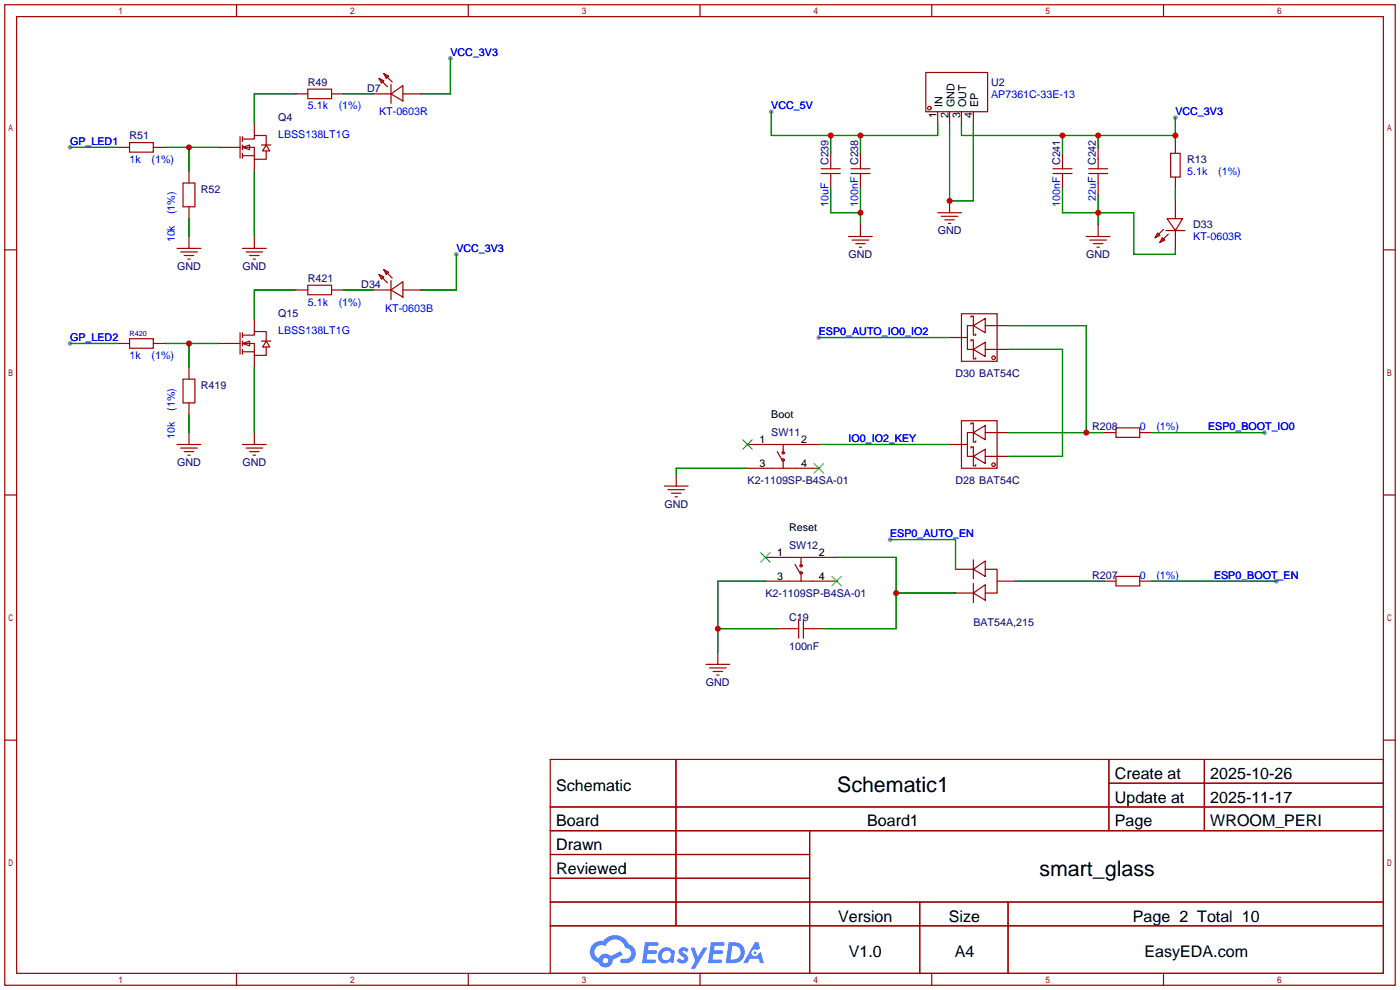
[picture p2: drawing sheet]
<svg xmlns="http://www.w3.org/2000/svg" width="299mm" height="212mm" viewBox="0 0 299 212" stroke-linecap="round" stroke-linejoin="round" font-family="sans-serif">
<g fill="#999">
<circle cx="15" cy="31.5" r=".51"/>
<circle cx="96.3" cy="12.4" r=".51"/>
<circle cx="15" cy="73.4" r=".51"/>
<circle cx="97.5" cy="54.4" r=".51"/>
<circle cx="175" cy="72.1" r=".51"/>
<circle cx="270.3" cy="92.5" r=".51"/>
<circle cx="190.2" cy="115.3" r=".51"/>
<circle cx="272.8" cy="124.2" r=".51"/>
<circle cx="164.8" cy="23.9" r=".51"/>
<circle cx="251.2" cy="25.1" r=".51"/>
</g>
<g fill="none" stroke="#a10000" stroke-width=".25">
<path d="M1 1h297.2v209.6h-297.2zM3.6 3.6h292.1v204.4h-292.1zM50.5 1v2.6M100.1 1v2.6M149.6 1v2.6M199.1 1v2.6M248.7 1v2.6M1 53.4h2.6M295.7 53.4h2.5M1 105.8h2.6M295.7 105.8h2.5M1 158.2h2.6"/>
<path d="M295.7 158.2h2.5M117.6 162.3h178.1v45.7h-178.1zM117.6 172.5h178.1M117.6 177.5h178.1M144.5 162.3v35.6M173 177.5v30.5M237 162.3v15.2M237 167.4h58.7M257.4 162.3v15.2M117.6 182.6h55.4M117.6 192.8h178.1M117.6 187.7h55.4"/>
<path d="M117.6 197.9h178.1M196.6 192.8v15.2M215.4 192.8v15.2M50.5 208v2.6M100.1 208v2.6M149.6 208v2.6M199.1 208v2.6M248.7 208v2.6"/>
</g>
<g fill="#5487ff">
<path d="M145.3 202.7a1.3 1.3 0 0 1 1.9 .3l-.4 .6a.54 .54 0 0 0-.9-.2l.1 .2a1.34 1.34 0 0 1 .9 1.8 1.47 1.47 0 0 1-2.3-.1l.5-.6 .8 .5a.31 .31 0 0 0 .4-.3 .31 .31 0 0 0-.3-.4 1.12 1.12 0 0 1-.7-1.8z"/>
<path d="M147.6 202.5h.9l.6 2 1.2-2h.9l-2.7 4.6h-.9l1-1.7z"/>
<path d="M137.8 201.4h1.7a1.31 1.31 0 0 1 1.2 .2 .4 .4 0 0 1-.3 .5l-1.8 .1-.1 .9h1.6a.4 .4 0 0 1 .4 .4 .4 .4 0 0 1-.5 .4h-1.6l-.2 1.2h1.4a.46 .46 0 0 1 .5 0 .46 .46 0 0 1 .1 .5l-.4 .2h-2.6z"/>
<path d="M151.9 201.4h1.7a1.32 1.32 0 0 1 1.2 .2 .39 .39 0 0 1-.3 .5l-1.8 .1-.1 .9h1.6a.4 .4 0 0 1 .4 .4 .4 .4 0 0 1-.4 .4h-1.7l-.2 1.2h1.4a.46 .46 0 0 1 .5 0 .46 .46 0 0 1 .1 .5l-.4 .2h-2.6z"/>
<path d="M161.3 201.4h.8l.3 1.3-.6 .4a.75 .75 0 0 0-1.1 .3 .75 .75 0 0 0 .5 1 .75 .75 0 0 0 .9-.7l.5-.2 .6 2.3h-.8l-.3-.9h-1.8l-.5 .9h-1z"/>
<path d="M155.7 201.4l-.6 4.4h1.5a2.27 2.27 0 0 0 2.6-2.2 2.27 2.27 0 0 0-2.7-2.2zM156.5 202.1a1.5 1.5 0 0 1 1.8 1.6 1.5 1.5 0 0 1-1.9 1.4h-.3z"/>
<path d="M141.2 203a1.6 1.6 0 0 0-.3 2.3 1.6 1.6 0 0 0 2.3 .2l.7 .3 .3-2.4-.1-.3-.5-.1a1.58 1.58 0 0 0-2.4 0zM141.8 203.5a.98 .98 0 0 1 1.6 .4 .98 .98 0 0 1-1.1 1.3 .94 .94 0 0 1-.9-.7 .94 .94 0 0 1 .4-1z"/>
<path d="M126.8 201.8a2.37 2.37 0 0 0 1.1 4 1.54 1.54 0 0 0 1.8 1 1.54 1.54 0 0 0 1.2-1.6l2.2-1.1-.5-.8-2 1a1.57 1.57 0 0 0-2.7 .5 1.5 1.5 0 0 1-.7-2.1 1.5 1.5 0 0 1 2.2-.5 2.23 2.23 0 0 1 2.3-1.4 2.23 2.23 0 0 1 2 1.8 1.16 1.16 0 0 1 1.2 1.1 1.16 1.16 0 0 1-1.1 1.2h-.7a.47 .47 0 0 0-.5 .4 .47 .47 0 0 0 .4 .5 2.17 2.17 0 0 0 2.5-.9 2.17 2.17 0 0 0-.3-2.7l-.8-.4a3.2 3.2 0 0 0-5.5-.7l-1.1 .1zM128.8 205.3a.6 .6 0 0 1 1.2 0 .6 .6 0 0 1-1.2 0z"/>
<circle cx="161.4" cy="203.6" r=".28"/>
</g>
<g fill="none" stroke="#a10000" stroke-width=".25">
<path d="M65.8 19.1h5.1v2h-5.1zM81 16.8l1 .5-.5 .5zM81 16.8l1.8 1.7M82 15.7l1.1 .6-.6 .5zM82 15.7l1.8 1.8M83.6 18v4.1M197.9 15.5h13.2v8.4h-13.2zM25.1 31.5h2.6M27.7 30.5h5.1v2h-5.1zM32.8 31.5h2.5M39.1 39.1h2.6v5.1h-2.6zM40.4 36.6v2.5"/>
<path d="M46.7 31.5h4.6M51.3 29.2v4.6M51.8 31.5l1.5-.5v1zM51.8 29.7h2.6v-.7h2.5v2M51.8 31.5h2.6v2.5h2.5v-1.7M51.8 33.3h2.6M51.8 29.2v1M51.8 31v1M51.8 32.8v1M54.4 26.4v2.6M54.4 34v2.6M55.9 31h2"/>
<path d="M56.9 31l.8 1.3h-1.6zM63.2 20.1h2.6M70.9 20.1h2.5M79.8 20.1h3.8M83.6 20.1l2.5-1.8v3.3zM86.1 20.1h3.8M175.5 37.1h4.1M175.5 36.1h4.1M177.5 32.8v3.3M177.5 37.1v3.3M181.9 37.1h4M181.9 36.1h4"/>
<path d="M183.9 32.8v3.3M183.9 37.1v3.3M200.4 23.9v2.5M202.9 23.9v2.5M205.5 23.9v2.5M208 23.9v2.5M225 37.1h4.1M225 36.1h4.1M227.1 32.8v3.3M227.1 37.1v3.3M232.7 37.1h4M232.7 36.1h4"/>
<path d="M234.7 31.5v4.6M234.7 37.1v4.6M250.2 32.8h2v5h-2zM251.2 30.2v2.6M251.2 37.8v2.6M37.8 53.1h5.1M38.6 53.8h3.6M39.4 54.6h2M40.1 55.4h.5M40.4 44.2v2.5M40.4 50.5v2.6M51.8 53.1h5.1"/>
<path d="M52.6 53.8h3.5M53.3 54.6h2.1M54.1 55.4h.5M54.4 50.5v2.6M81 58.7l1 .5-.5 .5zM81 58.7l1.8 1.8M82 57.7l1.1 .5-.6 .5zM82 57.7l1.8 1.7M83.6 59.9v4.1M181.4 50.5h5M182.1 51.3h3.6M182.9 52.1h2"/>
<path d="M183.6 52.8h.5M183.9 48v2.5M200.4 45.5h5.1M201.2 46.2h3.5M201.9 47h2.1M202.7 47.8h.5M202.9 42.9v2.6M232.2 50.5h5M232.9 51.3h3.6M233.7 52.1h2M234.4 52.8h.5M234.7 48v2.5"/>
<path d="M247.4 49.8l.5 .5-1 .5zM248.4 50.8l.5 .5-1 .5zM248.7 49l-1.8 1.8M249.2 49.3h4M249.4 46.7h3.3l-1.5 2.6zM249.7 50l-1.8 1.8M251.2 42.9v3.8M251.2 49.3v3.8M25.1 73.4h2.6M27.7 72.4h5.1v2h-5.1zM32.8 73.4h2.5M40.4 78.5v2.5"/>
<path d="M46.7 73.4h4.6M51.3 71.1v4.6M51.8 73.4l1.5-.5v1zM51.8 71.6h2.6v-.7h2.5v2M51.8 73.4h2.6v2.5h2.5v-1.7M51.8 71.1v1M51.8 72.9v1M51.8 74.7v1M51.8 75.2h2.6M54.4 68.3v2.6M54.4 75.9v2.6M55.9 72.9h2"/>
<path d="M56.9 72.9l.8 1.3h-1.6zM63.2 62h2.6M65.8 61h5.1v2h-5.1zM70.9 62h2.5M79.8 62h3.8M83.6 62l2.5-1.8v3.3zM86.1 62h3.8M202.9 72.1h3.9M205.5 67.1h7.6v10.1h-7.6zM206.8 72.1v2.6h1.2M207.5 67.8v-.2h.5v2M207.5 72.9v-.3h.5v2.1"/>
<path d="M208 69.6h-1.2v2.5M208 69.6l2.6-1.5v3zM208 69.6v2h.5v-.2M208 74.7l2.6-1.5v3zM208 74.7v2h.5v-.2M210.6 69.6h5M210.6 74.7h5M37.8 95h5.1M38.6 95.8h3.6M39.1 81h2.6v5.1h-2.6zM39.4 96.5h2M40.1 97.3h.5"/>
<path d="M40.4 86.1v2.5M40.4 92.5v2.5M51.8 95h5.1M52.6 95.8h3.5M53.3 96.5h2.1M54.1 97.3h.5M54.4 92.5v2.5M159.8 95h15.2M166.1 96.5l1 1.8M167.4 95v1.8M167.4 98.3v1.8M202.9 95h3.9"/>
<path d="M205.5 89.9h7.6v10.2h-7.6zM206.8 95v2.5h1.2M207.5 90.7v-.3h.5v2.1M207.5 95.8v-.3h.5v2M208 92.5h-1.2v2.5M208 92.5l2.6-1.6v3.1zM208 92.5v2h.5v-.3M208 97.5l2.6-1.5v3.1zM208 97.5v2.1h.5v-.3M210.6 92.5h5M210.6 97.5h5M236 92.5h2.5"/>
<path d="M238.5 91.4h5.1v2.1h-5.1zM243.6 92.5h2.5M142 103.9h5.1M142.7 104.6h3.6M143.5 105.4h2M144.3 106.2h.5M144.5 101.3v2.6M159.8 100.1h15.2M163.6 119.1h15.2M171.2 119.1v1.8M208 119.6v4.1M153.4 139.4v2.6"/>
<path d="M163.6 124.2h15.2M166.1 134.4h4.6M169.9 120.6l1 1.8M170.7 132.3v4.1M171.2 122.4v1.8M171.7 134.4h4.6M171.7 132.3v4.1M204.2 121.7h3.8M204.2 126.7h3.8M208 121.7l2.6-1.8v3.3zM208 126.7l2.6-1.7v3.3zM208 124.7v4.1"/>
<path d="M210.6 121.7h2.5v5h-2.5M213.1 124.2h3.8M236 124.2h2.5M238.5 123.2h5.1v2h-5.1zM243.6 124.2h2.5M150.9 142h5.1M151.6 142.7h3.6M152.4 143.5h2M153.2 144.3h.5"/>
<circle cx="198.6" cy="23.1" r=".38"/>
<circle cx="212.3" cy="76.5" r=".38"/>
<circle cx="167.4" cy="96.8" r=".25"/>
<circle cx="167.4" cy="98.3" r=".25"/>
<circle cx="212.3" cy="99.3" r=".38"/>
<circle cx="171.2" cy="122.4" r=".25"/>
<circle cx="171.2" cy="120.9" r=".25"/>
</g>
<g fill="none" stroke="#008700" stroke-width=".25">
<path d="M96.3 12.4v7.7h-6.4M15 31.5h10.1M35.3 31.5h11.4M40.4 31.5v5.1M54.4 36.6v13.9M63.2 20.1h-8.8v6.3M73.4 20.1h6.4M164.8 23.9v5.1h35.6v-2.6M177.5 29v3.8M183.9 29v3.8M202.9 26.4v16.5h5.1v-16.5M205.5 26.4v2.6h45.7"/>
<path d="M227.1 29v3.8M234.7 29v2.5M251.2 25.1v5.1M40.4 46.7v3.8M97.5 54.4v7.6h-7.6M177.5 40.4v5.1h6.4M183.9 40.4v7.6M227.1 40.4v5.1h15.2v8.9h8.9v-1.3M234.7 41.7v6.3M251.2 40.4v2.5M15 73.4h10.1M35.3 73.4h11.4"/>
<path d="M40.4 73.4v5.1M54.4 78.5v14M63.2 62h-8.8v6.3M73.4 62h6.4M175 72.1h27.9M215.6 69.6h16.6v22.9M215.6 74.7h11.5v22.8h-11.5M40.4 88.6v3.9M175 95h27.9M215.6 92.5h20.4M246.1 92.5h24.2M159.8 100.1h-15.3v1.2"/>
<path d="M178.8 119.1h12.7v15.3h-15.2M190.2 115.3h14v6.4M153.4 134.4h12.7M163.6 124.2h-10.2v15.2M191.5 126.7h12.7M216.9 124.2h19.1M246.1 124.2h26.7"/>
</g>
<path d="M158.7 94l2.1 2M160.8 94l-2.1 2M174 99.1l2 2M176 99.1l-2 2M162.6 118.1l2 2M164.6 118.1l-2 2M177.8 123.2l2 2M179.8 123.2l-2 2" fill="none" stroke="#3c3" stroke-width=".25"/>
<g fill="#c00">
<circle cx="40.4" cy="31.5" r=".63"/>
<circle cx="40.4" cy="73.4" r=".63"/>
<circle cx="232.2" cy="92.5" r=".63"/>
<circle cx="153.4" cy="134.4" r=".63"/>
<circle cx="191.5" cy="126.7" r=".63"/>
<circle cx="177.5" cy="29" r=".63"/>
<circle cx="183.9" cy="29" r=".63"/>
<circle cx="183.9" cy="45.5" r=".63"/>
<circle cx="227.1" cy="29" r=".63"/>
<circle cx="234.7" cy="29" r=".63"/>
<circle cx="251.2" cy="29" r=".63"/>
<circle cx="234.7" cy="45.5" r=".63"/>
<circle cx="202.9" cy="42.9" r=".63"/>
</g>
<g font-size="4.6">
<text x="178.9" y="169.3">Schematic1</text>
<text x="222.1" y="187.1">smart_glass</text>
</g>
<g font-size="3.4">
<text x="238.3" y="166.5">Create at</text>
<text x="258.7" y="166.5">2025-10-26</text>
<text x="118.9" y="169">Schematic</text>
<text x="238.3" y="171.6">Update at</text>
<text x="258.7" y="171.6">2025-11-17</text>
<text x="118.9" y="176.6">Board</text>
<text x="185.3" y="176.6">Board1</text>
<text x="238.3" y="176.6">Page</text>
<text x="258.7" y="176.6">WROOM_PERI</text>
<text x="118.9" y="181.7">Drawn</text>
<text x="118.9" y="186.8">Reviewed</text>
<text x="179.1" y="197">Version</text>
<text x="202.8" y="197">Size</text>
<text x="242.1" y="197">Page 2 Total 10</text>
<text x="181.4" y="204.6">V1.0</text>
<text x="204" y="204.6">A4</text>
<text x="244.6" y="204.6">EasyEDA.com</text>
</g>
<g font-size="2.3" fill="#00f">
<text x="96.3" y="12">VCC_3V3</text>
<text x="65.8" y="23.4">5.1k</text>
<text x="72.4" y="23.4">(1%)</text>
<text x="164.8" y="23.4">VCC_5V</text>
<text x="211.8" y="20.9">AP7361C-33E-13</text>
<text x="59.4" y="29.5">LBSS138LT1G</text>
<text x="81" y="24.7">KT-0603R</text>
<text x="251.2" y="24.7">VCC_3V3</text>
<text x="15" y="31">GP_LED1</text>
<text x="27.7" y="34.8">1k</text>
<text x="32.4" y="34.8">(1%)</text>
<text x="253.7" y="37.4">5.1k</text>
<text x="260.4" y="37.4">(1%)</text>
<text x="37.4" y="45.8" transform="rotate(-90 37.4 45.8)">(1%)</text>
<text x="177.1" y="44.2" transform="rotate(-90 177.1 44.2)">10uF</text>
<text x="183.4" y="44.2" transform="rotate(-90 183.4 44.2)">100nF</text>
<text x="226.6" y="44.2" transform="rotate(-90 226.6 44.2)">100nF</text>
<text x="234.2" y="42.9" transform="rotate(-90 234.2 42.9)">22uF</text>
<text x="37.4" y="51.8" transform="rotate(-90 37.4 51.8)">10k</text>
<text x="97.5" y="53.9">VCC_3V3</text>
<text x="255" y="51.3">KT-0603R</text>
<text x="65.8" y="65.3">5.1k</text>
<text x="72.4" y="65.3">(1%)</text>
<text x="59.4" y="71.4">LBSS138LT1G</text>
<text x="82.3" y="66.6">KT-0603B</text>
<text x="175" y="71.7">ESP0_AUTO_IO0_IO2</text>
<text x="15" y="72.9">GP_LED2</text>
<text x="27.7" y="76.7">1k</text>
<text x="32.4" y="76.7">(1%)</text>
<text x="37.4" y="87.8" transform="rotate(-90 37.4 87.8)">(1%)</text>
<text x="37.4" y="93.7" transform="rotate(-90 37.4 93.7)">10k</text>
<text x="181.4" y="94.5">IO0_IO2_KEY</text>
<text x="243.6" y="92">0</text>
<text x="247.1" y="92">(1%)</text>
<text x="258.2" y="92">ESP0_BOOT_IO0</text>
<text x="190.2" y="114.8">ESP0_AUTO_EN</text>
<text x="243.6" y="123.7">0</text>
<text x="247.1" y="123.7">(1%)</text>
<text x="259.5" y="123.7">ESP0_BOOT_EN</text>
</g>
<g font-size="2.3" fill="#000080">
<text x="65.8" y="18.3">R49</text>
<text x="78.5" y="19.6">D7</text>
<text x="211.8" y="18.3">U2</text>
<text x="27.7" y="29.7">R51</text>
<text x="59.4" y="25.9">Q4</text>
<text x="177.1" y="35.3" transform="rotate(-90 177.1 35.3)">C239</text>
<text x="183.4" y="35.3" transform="rotate(-90 183.4 35.3)">C238</text>
<text x="226.6" y="35.3" transform="rotate(-90 226.6 35.3)">C241</text>
<text x="234.2" y="35.3" transform="rotate(-90 234.2 35.3)">C242</text>
<text x="253.7" y="34.8">R13</text>
<text x="42.9" y="41.2">R52</text>
<text x="200.4" y="50.1">GND</text>
<text x="255" y="48.8">D33</text>
<text x="37.8" y="57.7">GND</text>
<text x="51.8" y="57.7">GND</text>
<text x="181.4" y="55.1">GND</text>
<text x="232.2" y="55.1">GND</text>
<text x="65.8" y="60.2">R421</text>
<text x="77.2" y="61.5">D34</text>
<text x="59.4" y="67.8">Q15</text>
<text x="42.9" y="83.1">R419</text>
<text x="204.2" y="80.5">D30 BAT54C</text>
<text x="164.8" y="93.2">SW11</text>
<text x="233.4" y="92">R208</text>
<text x="37.8" y="99.6">GND</text>
<text x="51.8" y="99.6">GND</text>
<text x="159.8" y="103.4">K2-1109SP-B4SA-01</text>
<text x="204.2" y="103.4">D28 BAT54C</text>
<text x="142" y="108.5">GND</text>
<text x="168.7" y="117.4">SW12</text>
<text x="233.4" y="123.7">R207</text>
<text x="163.6" y="127.5">K2-1109SP-B4SA-01</text>
<text x="168.7" y="132.6">C19</text>
<text x="208" y="133.9">BAT54A,215</text>
<text x="168.7" y="139">100nF</text>
<text x="150.9" y="146.6">GND</text>
</g>
<g font-size="2.3">
<text x="201.4" y="22.9" transform="rotate(-90 201.4 22.9)">IN</text>
<text x="204" y="22.9" transform="rotate(-90 204 22.9)">GND</text>
<text x="206.5" y="22.9" transform="rotate(-90 206.5 22.9)">OUT</text>
<text x="209" y="22.9" transform="rotate(-90 209 22.9)">EP</text>
<text x="200.2" y="25.3" transform="rotate(-90 200.2 25.3)">1</text>
<text x="202.7" y="25.3" transform="rotate(-90 202.7 25.3)">2</text>
<text x="205.2" y="25.3" transform="rotate(-90 205.2 25.3)">3</text>
<text x="207.8" y="25.3" transform="rotate(-90 207.8 25.3)">4</text>
<text x="164.8" y="89.4">Boot</text>
<text x="162.3" y="94.7">1</text>
<text x="171.2" y="94.7">2</text>
<text x="162.3" y="99.8">3</text>
<text x="171.2" y="99.8">4</text>
<text x="168.7" y="113.6">Reset</text>
<text x="166.1" y="118.9">1</text>
<text x="175" y="118.9">2</text>
<text x="166.1" y="124">3</text>
<text x="175" y="124">4</text>
</g>
<text font-size="1.5" fill="#000080" x="27.7" y="71.8">R420</text>
</svg>
